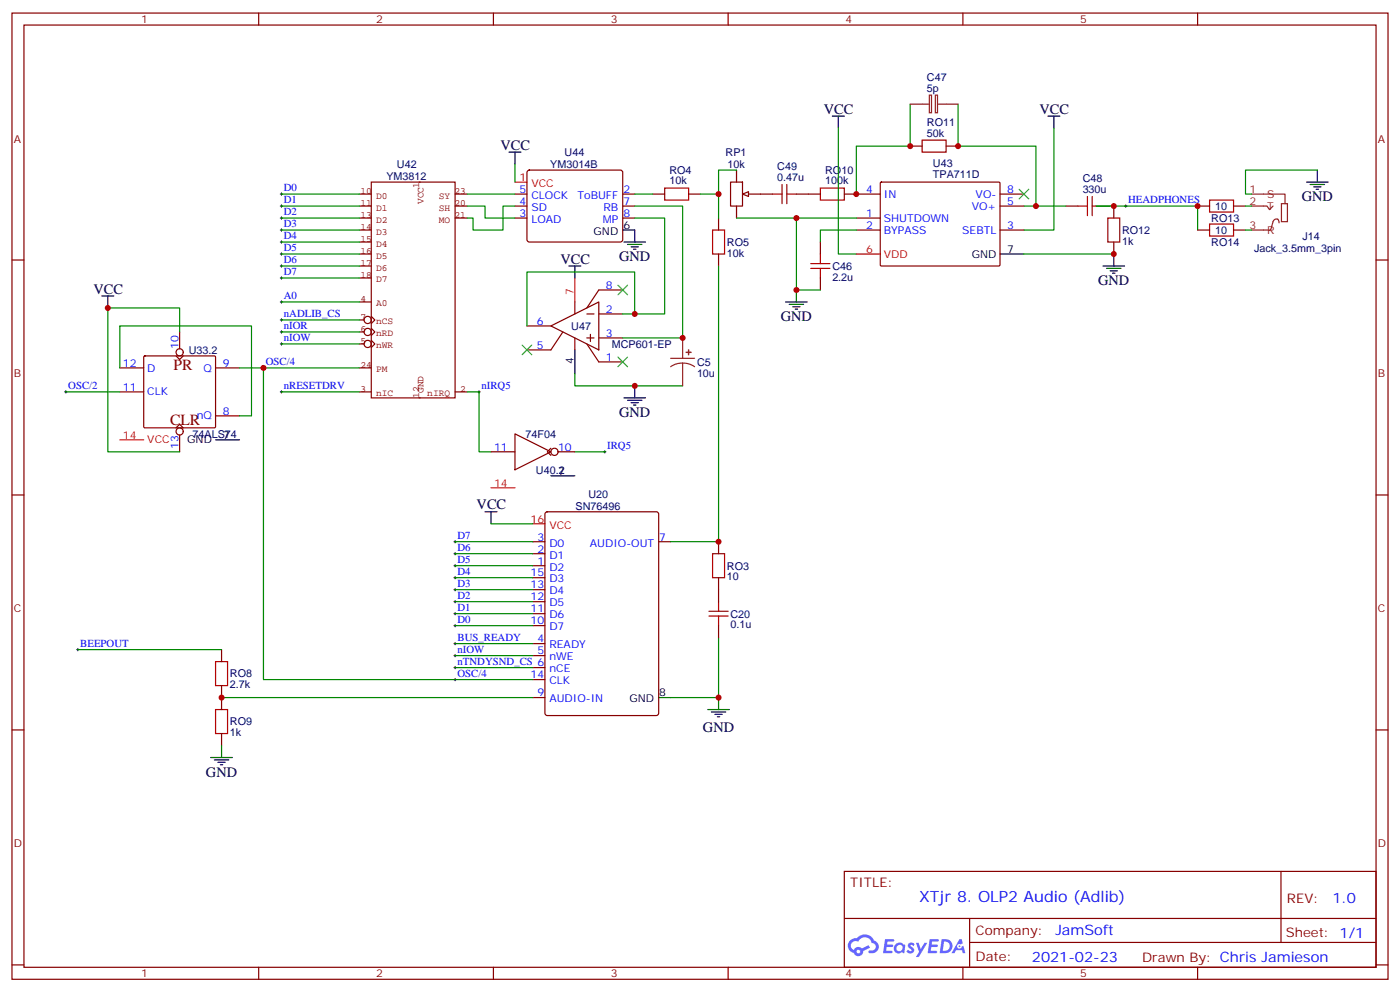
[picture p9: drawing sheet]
<svg xmlns="http://www.w3.org/2000/svg" width="412mm" height="292mm" viewBox="0 0 412 292" stroke-linecap="round" stroke-linejoin="round" font-family="sans-serif">
<g fill="none" stroke="#870000" stroke-width=".35">
<path d="M3.5 3.8h405.4v284.4h-405.4zM7.1 7.4h398.2v277.3h-398.2zM76.2 3.8v3.6M145.3 3.8v3.6M214.5 3.8v3.6M283.6 3.8v3.6M352.8 3.8v3.6M3.5 76.5h3.6M405.3 76.5h3.6M3.5 145.7h3.6M405.3 145.7h3.6M3.5 214.8h3.6"/>
<path d="M405.3 214.8h3.6M248.7 256.4h156.6v28.3h-156.6zM377.3 256.5v20.8M248.7 270.3h156.5M285.6 277.3h119.6M285.6 270.3v14.1M3.5 284h3.6M76.2 284.7v3.5M145.3 284.7v3.5M214.5 284.7v3.5M283.6 284.7v3.5M352.8 284.7v3.5"/>
<path d="M405.3 284h3.6"/>
</g>
<g fill="#5487ff">
<path d="M267.7 277.6a1.22 1.22 0 0 1 1.7 .3l-.4 .6a.47 .47 0 0 0-.3-.5 .47 .47 0 0 0-.5 .2l.1 .3a1.14 1.14 0 0 1 .8 1.7 1.14 1.14 0 0 1-1.9 0l-.2-.2 .5-.5 .7 .4a.29 .29 0 0 0 .3-.3 .29 .29 0 0 0-.2-.3 1.04 1.04 0 0 1-.6-1.7z"/>
<path d="M260.7 276.4h2.4l.3 .1-.2 .5-1.8 .1-.1 .9h1.5l.3 .3-.3 .4h-1.6l-.2 1.1h1.7l.2 .4-.2 .3h-2.6z"/>
<path d="M273.8 276.4h2.4l.3 .1-.1 .5-1.8 .1-.2 .9h1.6l.3 .3-.4 .4h-1.6l-.1 1.1h1.7l.2 .4-.2 .3h-2.6z"/>
<path d="M282.6 276.4h.7l.3 1.2-.6 .3a.69 .69 0 0 0-1 .3 .69 .69 0 0 0 .4 1 .69 .69 0 0 0 .9-.6l.5-.3 .6 2.2h-.8l-.2-.9h-1.8l-.5 .9h-.8z"/>
<path d="M269.8 277.4h.8l.6 1.9 1.1-1.9h.9l-2.6 4.2h-.8l.9-1.5z"/>
<path d="M277.4 276.4l-.6 4.1h1.3a2.11 2.11 0 0 0 2.5-2.1 2.11 2.11 0 0 0-2.5-2zM278.1 277.1a1.39 1.39 0 0 1 1.7 1.4 1.39 1.39 0 0 1-1.8 1.3h-.3z"/>
<path d="M263.7 278a1.54 1.54 0 0 0-.1 2.1 1.54 1.54 0 0 0 2.2 .2l.6 .2 .3-2.3-.2-.2-.4-.1a1.49 1.49 0 0 0-2.4 .1zM264 279a.94 .94 0 0 1 1.8 0 .94 .94 0 0 1-1.8 0z"/>
<path d="M250.4 276.7a2.18 2.18 0 0 0 1.1 3.8 1.44 1.44 0 0 0 1.6 .9 1.44 1.44 0 0 0 1.2-1.5l2-1-.5-.7-1.9 .9a1.47 1.47 0 0 0-2.4 .5 1.39 1.39 0 0 1-.7-2 1.39 1.39 0 0 1 2-.5 2.12 2.12 0 0 1 2.2-1.3 2.12 2.12 0 0 1 1.9 1.7 1.14 1.14 0 0 1 1.1 1.4 1.14 1.14 0 0 1-1.7 .8 .43 .43 0 0 0-.5 .3 .43 .43 0 0 0 .4 .5 1.98 1.98 0 0 0 2.5-1.2 1.98 1.98 0 0 0-1.2-2.5 3.1 3.1 0 0 0-5.3-.7l-.9 .1zM252.3 280a.55 .55 0 0 1 1.1 0 .55 .55 0 0 1-1.1 0z"/>
<circle cx="282.6" cy="278.5" r=".26"/>
</g>
<circle cx="123.5" cy="53.6" r=".18" fill="#850000"/>
<g fill="none" stroke="#850000" stroke-width=".35">
<path d="M105.8 57.1h3.6M105.8 60.6h3.6M134.1 60.6h3.5M134.1 64.2h3.5M105.8 88.9h3.6M105.8 97.7h1.4M105.8 94.2h1.4M109.4 96.6l1 1.1-1 1M109.4 93.1l1 1.1-1 1M105.8 115.3h3.6M105.8 101.2h1.4M109.4 100.2l1 1-1 1.1"/>
<path d="M134.1 115.3h3.5"/>
<circle cx="108.3" cy="94.2" r="1.06"/>
<circle cx="108.3" cy="97.7" r="1.06"/>
<circle cx="108.3" cy="101.2" r="1.06"/>
</g>
<circle cx="123.5" cy="117.1" r=".18" fill="#850000"/>
<path d="M109.4 53.6h24.7v63.5h-24.7zM134.1 57.1h3.5M105.8 64.2h3.6M105.8 67.7h3.6M105.8 71.2h3.6M105.8 74.8h3.6M105.8 78.3h3.6M105.8 81.8h3.6M105.8 108.3h3.6" fill="none" stroke="#850000" stroke-width=".35"/>
<g fill="none" stroke="#870000" stroke-width=".35">
<path d="M151.7 57.1h3.5M155.5 50.3l.4-.2h26.8l.5 .2 .2 .5v20l-.7 .4h-27l-.5-.7v-19.7zM183.4 57.1h3.6M192.3 57.1h3.5M202.8 57.1h3.6M215.2 53.6h3.5v7h-3.5zM217 50.1v3.5M220.5 57.1h7M234.6 57.1h7.1M248.7 57.1h10.6M259.3 53.8l.3-.2h34.8l.2 .3-.1 24.2-.3 .2-34.7-.1-.2-.3zM268.1 43h3.5"/>
<path d="M278.7 43h3.5M294.6 57.1h7M151.7 64.2h3.5M151.7 60.6h3.5M183.4 64.2h3.6M183.4 60.6h3.6M211.7 64.2v3.5M211.7 74.8v3.5M217 60.6v3.6M241.7 71.2v3.6M252.2 64.2h7.1M252.2 67.7h7.1"/>
<path d="M294.6 67.7h7M294.6 60.6h7M314 60.6h3.5M324.6 60.6h3.5v3.6M328.1 71.2v3.6M352.8 67.7h3.5M352.8 60.6h3.5M363.4 67.7h3.5M363.4 60.6h3.5M52.9 97.7v4.9M155.2 95.9h7.1M162.3 95.9l14.1-7v14.1z"/>
<path d="M165.8 97.7l-3.5 5.3h-7.1M169.3 88.9v3.5M169.3 99.4v3.6M172.9 92.4h2.1M172.9 99.4h2.1M173.9 98.4v2.1M176.4 92.4h7M176.4 99.4h7M183.4 85.3h-7l-3.5 5.3M241.7 81.8v3.5M35.3 115.3h7M35.3 108.3h7"/>
<path d="M42.4 104.9l.3-.2 20.6 .1 .2 .3-.1 20.6-.3 .2h-20.6l-.2-.3zM51.9 104.7l1 1.1 1.1-1.1M63.5 108.3h7.1M172.9 101.2l3.5 5.3h7M51.9 125.9l1-1.1 1.1 1.1M52.9 128v5M63.5 122.4h7.1M144.6 133h7.1M151.7 127.7l10.6 5.3-10.6 5.3zM162.3 131.9l-1.1 1.1 1.1 1M164.4 133h4.9M157 159.4h3.5"/>
<path d="M160.7 150.8l.5-.2h32.1l.7 .4v58.9l-.4 .6-32.4 .1-.6-.5-.1-58.8zM194 159.4h3.6M211.7 159.4v3.5M157 166.5h3.5M157 162.9h3.5M157 177.1h3.5M157 173.5h3.5M157 170h3.5M211.7 170v7.1M65.3 191.2v3.5M157 189.4h3.5M157 192.9h3.5"/>
<path d="M157 196.5h3.5M157 184.1h3.5M157 180.6h3.5M157 200h3.5M211.7 184.1v3.5M65.3 201.8v7M65.3 215.9v3.5M157 205.3h3.5"/>
<circle cx="52.9" cy="103.7" r="1.06"/>
<circle cx="52.9" cy="127" r="1.06"/>
<circle cx="163.3" cy="133" r="1.06"/>
</g>
<path d="M151.7 53.6h3.5M252.2 74.8h7.1M169.3 81.8v7.1M35.3 129.4h7M144.6 143.5h7.1M157 154.1h3.5" fill="none" stroke="#f00" stroke-width=".35"/>
<g fill="none" stroke="#000" stroke-width=".35">
<path d="M245.2 34.2h3.5M246.9 34.2v3.5M308.7 34.2h3.5M310.4 34.2v3.5M149.9 44.8h3.6M151.7 44.8v3.5M384.9 53.6h6.3M385.9 54.3h4.3M387 55h2.1M387.7 55.7h.7M388.1 50.1v3.5M167.6 78.3h3.5"/>
<path d="M169.3 78.3v3.5M183.4 67.7h3.6v3.5M183.8 71.2h6.3M184.9 71.9h4.2M185.9 72.6h2.1M186.6 73.3h.7M294.6 74.8h7M324.9 78.3h6.4M326 79h4.2M327 79.7h2.1M328.1 74.8v3.5M30 87.1h3.5"/>
<path d="M31.7 87.1v3.5M231.4 88.9h6.4M232.5 89.6h4.2M233.5 90.3h2.2M234.2 91h.7M234.6 85.3v3.6M327.7 80.4h.7M169.3 103v7M183.8 117.1h6.3M184.9 117.8h4.2M185.9 118.5h2.1M186.6 119.2h.7"/>
<path d="M187 113.6v3.5M63.5 129.4h7.1M142.9 150.6h3.5M144.6 150.6v3.5M162.3 140h7M65.3 219.4v3.5M194 205.3h3.6M208.5 208.8h6.3M209.5 209.5h4.3M210.6 210.2h2.1M211.3 210.9h.7M211.7 205.3v3.5"/>
<path d="M62.1 222.9h6.3M63.1 223.6h4.3M64.2 224.3h2.1M64.9 225h.7"/>
</g>
<g fill="none" stroke="#a10000" stroke-width=".35">
<path d="M195.8 55.4h7v3.5h-7zM227.5 57.1h2.9M230.4 54.3v5.6M231.8 57.1h2.8M231.8 54.3v5.6M241.7 55.4h7v3.5h-7zM271.6 41.2h7.1v3.6h-7.1zM320.3 57.8v5.7M321.7 57.8v5.7M356.3 58.9h7.1v3.5h-7.1zM209.9 67.7h3.5v7.1h-3.5zM238.8 77.6h5.7"/>
<path d="M238.8 79h5.7M241.7 74.8v2.8M241.7 79v2.8M317.5 60.6h2.8M321.7 60.6h2.9M326.3 64.2h3.5v7h-3.5zM356.3 65.9h7.1v3.6h-7.1zM208.8 179.9h5.7M209.9 162.9h3.5v7.1h-3.5zM211.7 177.1v2.8M63.5 194.7h3.5v7.1h-3.5zM208.8 181.3h5.7"/>
<path d="M211.7 181.3v2.8M63.5 208.8h3.5v7.1h-3.5z"/>
</g>
<g fill="none" stroke="#008700" stroke-width=".35">
<path d="M246.9 37.7v37.1h5.3M268.1 30.7v12.3h-15.9v14.1M282.2 30.7v12.3h23v17.6M310.4 37.7v30h-8.8M82.9 57.1h22.9M137.6 57.1h14.1M151.7 48.3v5.3M187 57.1h5.3M206.4 57.1h5.3v7.1M388.1 50.1h-21.2v7h1.8M82.9 60.6h22.9M82.9 74.8h22.9"/>
<path d="M82.9 64.2h22.9M82.9 67.7h22.9M82.9 71.2h22.9M82.9 78.3h22.9M137.6 60.6h5.3v3.6h8.8M151.7 60.6h-3.5v7.1h-8.9v-3.5h-1.7M187 60.6h14.1v38.8h-17.7M187 64.2h8.8v28.2h-8.8v-12.4h-31.8v15.9M211.7 78.3v81.1h-14.1M252.2 67.7h-10.5v3.5M252.2 64.2h-17.6v21.1h7.1M301.6 60.6h12.4"/>
<path d="M301.6 74.8h26.5M322.8 60.6h30v7.1M366.9 60.6h1.8M366.9 67.7h1.8M52.9 97.7v-7.1h-21.2v42.4h21.2M82.9 94.2h22.9M82.9 81.8h22.9M82.9 88.9h22.9M82.9 97.7h22.9M183.4 92.4h3.6M19.4 115.3h15.9M35.3 108.3v-12.4h38.8v26.5h-3.5"/>
<path d="M70.6 108.3h35.2M77.6 108.3v91.7h79.4M82.9 101.2h22.9M82.9 115.3h22.9M137.6 115.3h3.5v17.7h3.5M169.3 110v3.6h31.8M169.3 133h8.9M144.6 154.1h12.4M22.9 191.2h42.4M134.1 192.9h22.9M134.1 189.4h22.9M134.1 196.5h22.9"/>
<path d="M211.7 187.6v17.7h-14.1M65.3 205.3h91.7"/>
</g>
<path d="M300.2 55.7l2.8 2.8M303 55.7l-2.8 2.8M182 83.9l2.9 2.8M184.9 83.9l-2.9 2.8M153.8 101.6l2.8 2.8M156.6 101.6l-2.8 2.8M182 105.1l2.9 2.8M184.9 105.1l-2.9 2.8" fill="none" stroke="#3c3" stroke-width=".35"/>
<g fill="none" stroke="#8c2424" stroke-width=".35">
<path d="M268.1 30.7h5.7M273.8 28h.6v5.2h-.6zM275.5 28h.7v5.2h-.7zM276.2 30.7h6M368.7 57.1h9.8v2.8M377.5 59.9h1.7v5.3h-1.7zM368.7 60.6h4.5l.7 1.1 1.1-1.1M376.8 65.6a.9 .9 0 0 0-.7-1.2 .9 .9 0 0 0-1.1 .8l-.7 2.5h-5.6M201.1 99.4v6M197.6 105.4h7M201.1 106.9l-1.9 .2-1.6 .8M201.1 106.9l1.8 .2 1.7 .8"/>
<path d="M201.1 106.9v6.7"/>
</g>
<g fill="none" stroke="#000" stroke-width=".29">
<path d="M82.5 57.1h.8M82.9 56.8v.7M82.5 60.6h.8M82.5 64.2h.8M82.5 67.7h.8M82.5 71.2h.8M82.5 74.8h.8M82.5 78.3h.8M82.9 60.3v.7M82.9 63.8v.7M82.9 67.3v.8M82.9 70.9v.7"/>
<path d="M82.9 74.4v.7M82.9 77.9v.7M331.3 60.6h.7M331.6 60.3v.7M82.5 94.2h.8M82.5 81.8h.8M82.5 88.9h.8M82.5 97.7h.8M82.9 81.5v.7M82.9 88.5v.7M82.9 93.8v.7M82.9 97.3v.7"/>
<path d="M19 115.3h.8M19.4 115v.7M77.3 108.3h.7M77.6 107.9v.7M82.5 115.3h.8M82.5 101.2h.8M82.9 100.9v.7M82.9 115v.7M140.8 115.3h.7M141.1 115v.7M177.8 133h.7M178.2 132.6v.7"/>
<path d="M133.7 159.4h.7M134.1 159.1v.7M133.7 162.9h.7M133.7 166.5h.7M133.7 170h.7M133.7 173.5h.7M133.7 177.1h.7M134.1 162.6v.7M134.1 166.1v.7M134.1 169.7v.7M134.1 173.2v.7M134.1 176.7v.7"/>
<path d="M22.6 191.2h.7M22.9 190.8v.7M133.7 184.1h.7M133.7 180.6h.7M133.7 192.9h.7M133.7 189.4h.7M133.7 196.5h.7M134.1 180.2v.7M134.1 183.8v.7M134.1 189.1v.7M134.1 192.6v.7M134.1 196.1v.7"/>
</g>
<g fill="#8c2424" stroke="#8c2424" stroke-width=".35">
<path d="M202.1 103.7h1.5z"/>
<path d="M202.8 103v1.4z"/>
</g>
<path d="M218.7 57.1l1.8-.7v1.4z" fill="#f0f0f0" stroke="#870000" stroke-width=".35"/>
<path d="M217 50.1h-5.3v7M217 64.2h17.6M134.1 159.4h22.9M134.1 177.1h22.9M134.1 173.5h22.9M134.1 170h22.9M134.1 166.5h22.9M134.1 162.9h22.9M134.1 180.6h22.9M134.1 184.1h22.9" fill="none" stroke="#008700" stroke-width=".35"/>
<path d="M133.7 200h.7M134.1 199.6v.7" fill="none" stroke="#000" stroke-width=".29"/>
<g fill="#c00">
<circle cx="252.2" cy="57.1" r=".88"/>
<circle cx="305.2" cy="60.6" r=".88"/>
<circle cx="234.6" cy="85.3" r=".88"/>
<circle cx="268.1" cy="43" r=".88"/>
<circle cx="282.2" cy="43" r=".88"/>
<circle cx="187" cy="92.4" r=".88"/>
<circle cx="352.8" cy="60.6" r=".88"/>
<circle cx="31.8" cy="90.6" r=".88"/>
<circle cx="328.1" cy="60.6" r=".88"/>
<circle cx="328.1" cy="74.8" r=".88"/>
<circle cx="201.1" cy="99.4" r=".88"/>
<circle cx="187" cy="113.6" r=".88"/>
<circle cx="77.6" cy="108.3" r=".88"/>
<circle cx="65.3" cy="205.3" r=".88"/>
<circle cx="211.7" cy="159.4" r=".88"/>
<circle cx="211.7" cy="205.3" r=".88"/>
<circle cx="211.7" cy="57.1" r=".88"/>
<circle cx="234.6" cy="64.2" r=".88"/>
</g>
<g font-size="4.6" fill="#800">
<text x="51.2" y="109">PR</text>
<text x="50.1" y="125.2">CLR</text>
</g>
<text font-size="4.6" fill="#00f" x="270.8" y="265.5">XTjr 8. OLP2 Audio (Adlib)</text>
<g font-size="4.2">
<text x="242.7" y="33.5">VCC</text>
<text x="306.2" y="33.5">VCC</text>
<text x="147.5" y="44.1">VCC</text>
<text x="383.5" y="59.2">GND</text>
<text x="165.1" y="77.6">VCC</text>
<text x="182.4" y="76.9">GND</text>
<text x="323.5" y="83.9">GND</text>
<text x="27.5" y="86.4">VCC</text>
<text x="230" y="94.5">GND</text>
<text x="182.4" y="122.7">GND</text>
<text x="140.4" y="149.9">VCC</text>
<text x="207.1" y="215.5">GND</text>
<text x="60.7" y="228.6">GND</text>
</g>
<g font-size="4.2" fill="#00f">
<text x="392.5" y="265.7">1.0</text>
<text x="310.9" y="275.3">JamSoft</text>
<text x="304" y="283.1">2021-02-23</text>
</g>
<g font-size="3.9" fill="#800">
<text x="250.5" y="261">TITLE:</text>
<text x="379.1" y="265.7">REV:</text>
<text x="287.4" y="275.2">Company:</text>
<text x="378.7" y="275.8">Sheet: 1/1</text>
<text x="287.4" y="282.9">Date:</text>
<text x="336.4" y="283">Drawn By: Chris Jamieson</text>
</g>
<g font-size="3.2" fill="#800">
<text x="41.6" y="6.8">1</text>
<text x="110.8" y="6.8">2</text>
<text x="179.9" y="6.8">3</text>
<text x="249.1" y="6.8">4</text>
<text x="318.2" y="6.8">5</text>
<text x="4.1" y="41.9">A</text>
<text x="405.9" y="41.9">A</text>
<text x="4.1" y="111.1">B</text>
<text x="405.9" y="111.1">B</text>
<text x="4.1" y="180.2">C</text>
<text x="405.9" y="180.2">C</text>
<text x="4.1" y="249.4">D</text>
<text x="405.9" y="249.4">D</text>
<text x="41.6" y="287.7">1</text>
<text x="110.8" y="287.7">2</text>
<text x="179.9" y="287.7">3</text>
<text x="249.1" y="287.7">4</text>
<text x="318.2" y="287.7">5</text>
</g>
<g font-size="3.2" fill="#000080">
<text x="273.1" y="23.7">C47</text>
<text x="273.1" y="27">5p</text>
<text x="273.1" y="40.2">50k</text>
<text x="273.1" y="37">RO11</text>
<text x="166.3" y="45.9">U44</text>
<text x="213.8" y="45.9">RP1</text>
<text x="113.8" y="52.9">YM3812</text>
<text x="116.9" y="49.4">U42</text>
<text x="162.1" y="49.4">YM3014B</text>
<text x="197.2" y="51.1">RO4</text>
<text x="214.3" y="49.4">10k</text>
<text x="229" y="53.2">0.47u</text>
<text x="229" y="50">C49</text>
<text x="243.1" y="51.1">RO10</text>
<text x="274.8" y="52.4">TPA711D</text>
<text x="274.8" y="49.3">U43</text>
<text x="318.9" y="53.6">C48</text>
<text x="197.2" y="54.3">10k</text>
<text x="243.1" y="54.3">100k</text>
<text x="318.9" y="56.8">330u</text>
<text x="356.8" y="65.3">RO13</text>
<text x="358" y="61.8">10</text>
<text x="330.6" y="68.8">RO12</text>
<text x="358" y="68.8">10</text>
<text x="383.6" y="70.6">J14</text>
<text x="214.1" y="75.5">10k</text>
<text x="214.1" y="72.3">RO5</text>
<text x="330.6" y="72">1k</text>
<text x="356.8" y="72.4">RO14</text>
<text x="369.4" y="74.1">Jack_3.5mm_3pin</text>
<text x="245.2" y="82.6">2.2u</text>
<text x="245.2" y="79.4">C46</text>
<text x="168.3" y="97">U47</text>
<text x="55.6" y="104.1">U33.2</text>
<text x="180.2" y="102.3">MCP601-EP</text>
<text x="205.3" y="107.6">C5</text>
<text x="205.3" y="110.8">10u</text>
<text x="56.7" y="128.8">74ALS74</text>
<text x="154.8" y="128.8">74F04</text>
<text x="157.9" y="139.4">U40.2</text>
<text x="169.5" y="150">SN76496</text>
<text x="173.4" y="146.5">U20</text>
<text x="214.1" y="167.6">RO3</text>
<text x="214.1" y="170.8">10</text>
<text x="215.2" y="184.9">0.1u</text>
<text x="215.2" y="181.7">C20</text>
<text x="67.7" y="202.6">2.7k</text>
<text x="67.7" y="199.4">RO8</text>
<text x="67.7" y="213.5">RO9</text>
<text x="67.7" y="216.7">1k</text>
</g>
<g font-size="3.2" fill="#f00">
<text x="153" y="53.2">1</text>
<text x="156.5" y="55">VCC</text>
<text x="255.2" y="74.4">6</text>
<text x="260.3" y="75.8">VDD</text>
<text x="169" y="86.7" transform="rotate(-90 169 86.7)">7</text>
<text x="36.2" y="129.1">14</text>
<text x="43.4" y="130.5">VCC</text>
<text x="145.5" y="143.2">14</text>
<text x="156.3" y="153.8">16</text>
<text x="161.8" y="155.5">VCC</text>
</g>
<g font-size="3.2" fill="#00f">
<text x="83.6" y="59.8">D1</text>
<text x="83.6" y="56.2">D0</text>
<text x="153" y="56.8">5</text>
<text x="156.5" y="58.5">CLOCK</text>
<text x="170.1" y="58.5">ToBUFF</text>
<text x="183.6" y="56.8">2</text>
<text x="255.2" y="56.8">4</text>
<text x="260.3" y="58.2">IN</text>
<text x="287.4" y="58.2">VO-</text>
<text x="296.7" y="56.8">8</text>
<text x="332.3" y="59.8">HEADPHONES</text>
<text x="83.6" y="63.3">D2</text>
<text x="153" y="63.8">3</text>
<text x="153" y="60.3">4</text>
<text x="156.5" y="65.6">LOAD</text>
<text x="156.5" y="62.1">SD</text>
<text x="177.5" y="65.6">MP</text>
<text x="177.8" y="62.1">RB</text>
<text x="183.6" y="60.3">7</text>
<text x="183.6" y="63.8">8</text>
<text x="255.2" y="63.8">1</text>
<text x="260.3" y="65.2">SHUTDOWN</text>
<text x="286.2" y="61.7">VO+</text>
<text x="296.7" y="60.3">5</text>
<text x="83.6" y="66.8">D3</text>
<text x="83.6" y="70.3">D4</text>
<text x="255.2" y="67.3">2</text>
<text x="260.3" y="68.8">BYPASS</text>
<text x="283.4" y="68.8">SEBTL</text>
<text x="296.7" y="67.3">3</text>
<text x="83.6" y="73.9">D5</text>
<text x="83.6" y="77.4">D6</text>
<text x="83.6" y="80.9">D7</text>
<text x="83.6" y="88">A0</text>
<text x="178.5" y="85">8</text>
<text x="83.6" y="93.3">nADLIB_CS</text>
<text x="158.1" y="95.6">6</text>
<text x="178.5" y="92">2</text>
<text x="83.6" y="100.3">nIOW</text>
<text x="83.6" y="96.8">nIOR</text>
<text x="178.5" y="99.1">3</text>
<text x="36.2" y="107.9">12</text>
<text x="52.6" y="102.6" transform="rotate(-90 52.6 102.6)">10</text>
<text x="65.6" y="107.9">9</text>
<text x="78.3" y="107.4">OSC/4</text>
<text x="158.1" y="102.6">5</text>
<text x="178.5" y="106.2">1</text>
<text x="43.4" y="109.3">D</text>
<text x="59.9" y="109.3">Q</text>
<text x="20.1" y="114.4">OSC/2</text>
<text x="36.2" y="115">11</text>
<text x="43.4" y="116.4">CLK</text>
<text x="83.6" y="114.4">nRESETDRV</text>
<text x="141.8" y="114.4">nIRQ5</text>
<text x="57.9" y="123.4">nQ</text>
<text x="65.6" y="122">8</text>
<text x="52.6" y="132.1" transform="rotate(-90 52.6 132.1)">13</text>
<text x="145.5" y="132.6">11</text>
<text x="164.4" y="132.6">10</text>
<text x="178.9" y="132.1">IRQ5</text>
<text x="134.8" y="158.5">D7</text>
<text x="158.3" y="159.1">3</text>
<text x="161.8" y="160.8">D0</text>
<text x="173.7" y="160.8">AUDIO-OUT</text>
<text x="194.2" y="159.1">7</text>
<text x="134.8" y="162.1">D6</text>
<text x="134.8" y="165.6">D5</text>
<text x="158.3" y="166.1">1</text>
<text x="158.3" y="162.6">2</text>
<text x="161.8" y="167.9">D2</text>
<text x="161.8" y="164.4">D1</text>
<text x="134.8" y="169.1">D4</text>
<text x="134.8" y="172.6">D3</text>
<text x="156.3" y="173.2">13</text>
<text x="156.3" y="169.7">15</text>
<text x="161.8" y="171.4">D3</text>
<text x="134.8" y="176.2">D2</text>
<text x="134.8" y="179.7">D1</text>
<text x="156.3" y="176.7">12</text>
<text x="161.8" y="178.5">D5</text>
<text x="161.8" y="174.9">D4</text>
<text x="134.8" y="183.2">D0</text>
<text x="156.3" y="183.8">10</text>
<text x="156.3" y="180.2">11</text>
<text x="161.8" y="185.5">D7</text>
<text x="161.8" y="182">D6</text>
<text x="23.6" y="190.3">BEEPOUT</text>
<text x="134.8" y="188.5">BUS_READY</text>
<text x="158.3" y="189.1">4</text>
<text x="161.8" y="190.8">READY</text>
<text x="134.8" y="192.1">nIOW</text>
<text x="134.8" y="195.6">nTNDYSND_CS 6</text>
<text x="158.3" y="192.6">5</text>
<text x="161.8" y="194.3">nWE</text>
<text x="161.8" y="197.9">nCE</text>
<text x="134.8" y="199.1">OSC/4</text>
<text x="156.3" y="199.6">14</text>
<text x="161.8" y="201.4">CLK</text>
<text x="158.3" y="204.9">9</text>
<text x="161.8" y="206.7">AUDIO-IN</text>
</g>
<g font-size="3.2" fill="#8d2323">
<text x="368" y="56.8">1</text>
<text x="373.2" y="58.2">S</text>
<text x="368" y="60.3">2</text>
<text x="373.2" y="61.7">T</text>
<text x="368" y="67.3">3</text>
<text x="373.2" y="68.8">R</text>
</g>
<g font-size="3.2">
<text x="174.9" y="69.1">GND</text>
<text x="183.6" y="67.3">6</text>
<text x="286.2" y="75.8">GND</text>
<text x="296.7" y="74.4">7</text>
<text x="169" y="107.1" transform="rotate(-90 169 107.1)">4</text>
<text x="55.2" y="130.5">GND</text>
<text x="65.6" y="129.1">7</text>
<text x="164.4" y="139.7">7</text>
<text x="185.4" y="206.7">GND</text>
<text x="194.2" y="204.9">8</text>
</g>
<g font-size="2.8" fill="#840000">
<text x="106.2" y="57.1">10</text>
<text x="110.8" y="58.4">D0</text>
<text x="123.4" y="55.3" transform="rotate(-90 123.4 55.3)">1</text>
<text x="129.3" y="58.4">SY</text>
<text x="133.8" y="57.1">23</text>
<text x="106.2" y="60.6">11</text>
<text x="106.2" y="64.1">13</text>
<text x="110.8" y="62">D1</text>
<text x="110.8" y="65.5">D2</text>
<text x="124.8" y="60.1" transform="rotate(-90 124.8 60.1)">VCC</text>
<text x="129.3" y="62">SH</text>
<text x="129.3" y="65.5">MO</text>
<text x="133.8" y="60.6">20</text>
<text x="133.8" y="64.1">21</text>
<text x="106.2" y="67.7">14</text>
<text x="106.2" y="71.2">15</text>
<text x="110.8" y="69">D3</text>
<text x="106.2" y="74.7">16</text>
<text x="110.8" y="72.5">D4</text>
<text x="110.8" y="76.1">D5</text>
<text x="106.2" y="78.2">17</text>
<text x="106.2" y="81.8">18</text>
<text x="110.8" y="79.6">D6</text>
<text x="110.8" y="83.1">D7</text>
<text x="106.2" y="88.8">4</text>
<text x="106.2" y="94.1">7</text>
<text x="110.8" y="90.2">A0</text>
<text x="110.8" y="95.5">nCS</text>
<text x="106.2" y="101.2">5</text>
<text x="106.2" y="97.6">6</text>
<text x="110.8" y="99">nRD</text>
<text x="110.8" y="102.5">nWR</text>
<text x="106.2" y="108.2">24</text>
<text x="110.8" y="109.6">PM</text>
<text x="106.2" y="115.3">3</text>
<text x="110.8" y="116.6">nIC</text>
<text x="123.4" y="117.1" transform="rotate(-90 123.4 117.1)">12</text>
<text x="124.8" y="115.7" transform="rotate(-90 124.8 115.7)">GND</text>
<text x="125.9" y="116.6">nIRQ</text>
<text x="135.5" y="115.3">2</text>
</g>
</svg>
